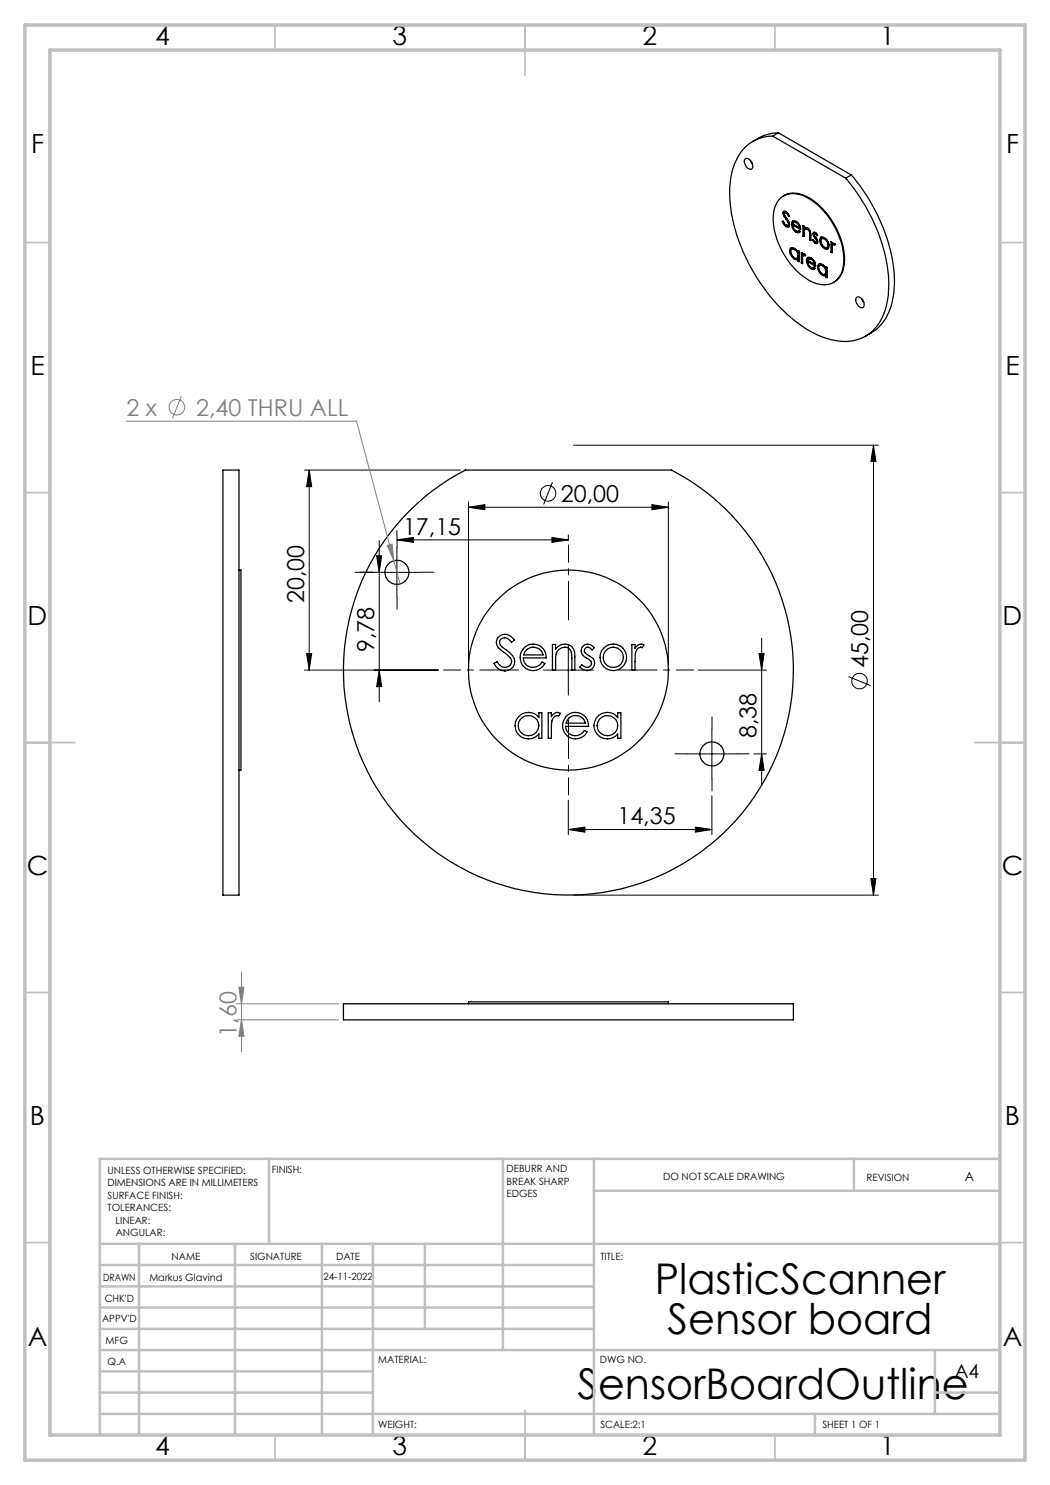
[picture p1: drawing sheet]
<svg xmlns="http://www.w3.org/2000/svg" width="210mm" height="297mm" viewBox="0 0 210 297" stroke-linecap="round" stroke-linejoin="round" font-family="sans-serif">
<g fill="none" stroke="#000" stroke-width=".25">
<path d="M149 31.8a1.06 1.06 0 0 1 1.5 1 .66 .66 0 0 1-.2 1 .66 .66 0 0 1-.9-.3 1.59 1.59 0 0 1-.4-1.7zM150.1 32.1l.4 .7M154.6 27.2a8.1 8.1 0 0 0-7.9 6.1 23 23 0 0 0 .9 14.5 36.2 36.2 0 0 0 13.2 17.7 14.3 14.3 0 0 0 9.8 2.7 8.9 8.9 0 0 0 6.8-7.7 26.8 26.8 0 0 0-2.6-15.9 40.2 40.2 0 0 0-5.7-9M154.6 27.2l14.5 8.4M155.7 26.6a9 9 0 0 0-5.1 1.7M155.7 26.6l-1.1 .6M155.7 26.6l14.6 8.4M156.1 39.6a4.4 4.4 0 0 1 5.2-.2 15.4 15.4 0 0 1 7.5 13.1 4.2 4.2 0 0 1-3.6 4.4 7.4 7.4 0 0 1-5.3-2.2 15.4 15.4 0 0 1-5.2-12 5.3 5.3 0 0 1 1.4-3.1zM156.7 39.2a5.2 5.2 0 0 1 5.6 .7 15.8 15.8 0 0 1 6.6 12.4 4.8 4.8 0 0 1-2.2 4.2M170.3 35a34.5 34.5 0 0 1 8.6 21.9 11.9 11.9 0 0 1-3.6 8.9l-2.2 1.4M170.3 35l-1.2 .6M156.6 42.6l.1-.3a.96 .96 0 0 1 1.2 .9"/>
<path d="M156.6 42.6l.1 .5M156.6 44.2l.2 .5 .5 .5M156.7 44.2l.5 .8 .4 .1 .1-.3M156.7 44.2l-.2 .1 .1 .2 .6 .8M156.7 43.1l.5 .7M156.7 42.5l.2 .6M156.7 42.5l-.1 .1M156.8 42.2l-.1 .3M156.9 43.1l.4 .6M156.9 43.1h-.2M157.2 43.8l.4 .7M157.2 42.6h-.4l.1 .4a3.9 3.9 0 0 1 1 2.2l-.2 .2-.5-.1"/>
<path d="M157.2 42.6l.5 .6h.2M157.3 43.7l.4 .7M157.3 43.7l-.1 .1M157.3 42.5l.5 .7M157.3 42.5h-.4M157.3 45.2l.5 .1M157.3 42.5l-.1 .1M157.3 45.2l-.1 .1M157.6 44.5l.1 .3M157.7 44.4l.1 .3M157.7 44.4l-.1 .1M157.8 44.7l-.2 .4"/>
<path d="M157.8 44.7l-.1 .1M157.9 43.1l-.1 .1M157.9 50.2l.1-.3a.86 .86 0 0 1 .9-.3 .86 .86 0 0 1 .6 .7l.1 .2M157.9 50.2l.3 .8 .7 .8M158.1 50.1l.2 .8 .7 .8M158.1 50.1l-.2 .1M158.3 44.8l.4 1.2 .5 .4M158.3 49.6l-.2 .5M158.4 49.8l.2-.1 .4 .1M158.4 44.7l.4 1.2 .5 .5M158.4 44.7l-.1 .1M158.5 44.2a1.23 1.23 0 0 1 1.5 1.1l.1 .6-1.6-.9"/>
<path d="M158.5 44.2l-.2 .6M158.5 45a1.02 1.02 0 0 0 1.3 1.1l.2 .3a.56 .56 0 0 1-.8 0M158.5 44.2h.1l-.2 .5M158.5 45l.1-.1 1.5 .9M158.8 44.4l.4 .1M158.8 44.4l-.3 .4 1.4 .7M158.9 51.8l.3 .2 .4-.1M158.9 44.4h.4M158.9 49.9a.44 .44 0 0 0-.5-.1 .44 .44 0 0 0-.2 .5 1.24 1.24 0 0 0 1.3 1.3l.1-.5M158.9 49.9l.6 .7 .1 .5M158.9 44.4l-.2 .1M158.9 44.4h-.1"/>
<path d="M159 51.7l.6 .2M159 51.7l-.1 .1M159 49.8l.6 .6M159 49.8l-.1 .1M159.2 44.5l.4 .4 .3 .6M159.3 46.4l.6 .1M159.3 44.4l.6 .6M159.3 44.4l-.1 .1M159.3 46.4h-.1M159.6 50.5l.1 .6M159.6 50.5v-.4l.2 .1v2.1l-.2-.1M159.6 51.9v.3"/>
<path d="M159.6 51.9l.1-.2v.4M159.7 51.1v.3l-.3 .2M159.7 52.1l.1 .1M159.7 50.2l-.1 .3M159.7 51.1h-.1M159.7 52.1l-.1 .1M159.9 46.1l-.2 .1M159.9 45l.2 .5h-.2M160.4 52.5l.1 .1M160.4 50.6v1.9M160.4 52.5l-.1 .1M160.5 50.9l.3-.1 .3 .2-.1 .2-.1-.1"/>
<path d="M160.5 50.9v-.3l-.2-.1v2.1M160.7 50.8l-.2 .1M160.7 47.1l.1 .1M160.7 45.2v1.9M160.7 47.1l-.1 .1M160.8 45.6a.95 .95 0 0 1 1.3 1l.1 1.5-.3-.1M160.8 45.6v-.4l-.2-.1v2.1M160.9 51.1h-.3l-.1 .2v1.4l-.2-.1M160.9 45.5l-.1 .1M161 51h.1M161 51l-.3 .1M161 51l-.1 .1"/>
<path d="M161.3 52.1l.4 1.2 .5 .4M161.4 45.8l-.5 .1-.1 1.4-.2-.1M161.4 45.8l.5 .7M161.4 52.1l.4 1.1 .5 .5M161.4 52.1h-.1M161.5 51.6a1.34 1.34 0 0 1 1.6 1.3v.4l-1.6-1M161.5 51.6l-.2 .5M161.5 52.3a1.13 1.13 0 0 0 1.2 1.2l.1-.1 .2 .3a.56 .56 0 0 1-.8 0M161.5 51.6l.1-.1-.2 .6M161.5 52.3l.1-.1 1.5 .9M161.6 45.8l.3 .2 .2 .4M161.6 45.8l-.2-.2-.4 .2"/>
<path d="M161.6 45.8h-.2M161.7 51.8l.5 .1M161.7 51.8l-.2 .3 1.4 .8M161.9 51.7h.4M161.9 51.7l-.2 .1M161.9 46.5v.5M161.9 47v1M162.1 46.4v.5M162.1 47.9h.1M162.1 46.9v1M162.1 46.4l-.2 .1M162.1 46.9l-.2 .1"/>
<path d="M162.1 47.9l-.2 .1M162.2 51.9l.4 .3 .3 .7M162.3 53.7l.6 .1M162.3 51.7l.6 .6M162.3 51.7l-.1 .2M162.3 53.7h-.1M162.6 46.8l.1 .4M162.6 46.8v-.2a.4 .4 0 0 1 .5-.2 .4 .4 0 0 1 .2 .4l.2 .3M162.7 47.9a.38 .38 0 0 0 .2 .4 .38 .38 0 0 0 .4-.1M162.7 47.9l-.2 .1 .1 .2 .4 .4M162.7 48l.5 .5M162.7 47.2l.3 .4"/>
<path d="M162.7 46.7l.1 .4M162.7 46.7l-.1 .1M162.8 47.1l.4 .5M162.8 46.5l-.1 .2M162.8 47.1l-.1 .1M162.9 53.4l-.2 .1M162.9 52.4l.2 .4-.2 .1M163 47.6l.3 .4M163.1 46.7l-.3 .1 .1 .3a1.21 1.21 0 0 1 .5 1.6l-.4-.1M163.1 46.7l.3 .5 .1-.1M163.2 48.5l.3 .1M163.2 47.6l.2 .3"/>
<path d="M163.2 47.6h-.2M163.2 48.5l-.2 .1M163.2 46.7l.3 .4M163.2 46.7h-.3M163.2 46.7h-.1M163.3 48v.2M163.4 47.9l.1 .3M163.4 47.9l-.1 .1M163.5 48.2l-.2 .2M163.5 48.2h-.2M163.5 53.4a.64 .64 0 0 1 .5-.7 .64 .64 0 0 1 .7 .4l.5 .6M163.5 53.4l.2 .8 .8 .8"/>
<path d="M163.7 53.3l.2 .8 .7 .9M163.7 53.3l-.2 .1M163.9 52.8l-.2 .5M163.9 48.1l.2 .8 .8 .8M164.1 48l.2 .8 .7 .8M164.1 48l-.2 .1M164.2 47.5a1.48 1.48 0 0 1 1.6 1.5v.2a.55 .55 0 0 1-.3 .6 .55 .55 0 0 1-.6-.1M164.2 47.5l-.3 .6M164.3 47.4l-.2 .6M164.3 47.4l-.1 .1M164.5 55l.3 .2 .4-.1M164.5 53.1l.4 .5 .3 .8"/>
<path d="M164.5 53.1a.5 .5 0 0 0-.7 .1 .5 .5 0 0 0 0 .6l.4 .8a.56 .56 0 0 0 1 0v-.2M164.5 47.7l-.1 .1M164.5 47.7h.5M164.6 55l.6 .1M164.6 53.1l.5 .6M164.6 53.1l-.4-.2-.3 .2M164.6 53.1h-.1M164.6 55h-.1M164.9 47.8l-.4-.1a1.11 1.11 0 0 0-.1 1.2 1.11 1.11 0 0 0 1 .6l.2-.5M164.9 47.8l.6 .7 .1 .5M165 49.6l.6 .1M165 47.7l.6 .7 .1 .6"/>
<path d="M165 49.6l-.1 .1M165 47.7l-.1 .1M165.1 54.8l-.1 .1M165.2 53.7l.1 .6M165.2 53.7v-.4l.2 .2v2.1l-.2-.2M165.2 55.1v.3M165.2 55.1l.1-.1v.3M165.3 54.3l-.2 .4M165.3 55.3l.1 .1M165.3 53.4v.3h-.1M165.3 54.3l-.1 .1M165.3 55.3l-.1 .1"/>
<path d="M165.7 49v.2l-.3 .3M165.7 49h-.1M166.3 50.3l.1 .1M166.3 48.4v1.9M166.3 50.3l-.1 .1M166.4 48.8l.5-.1 .1 .2-.1 .1-.1-.1M166.4 48.8v-.3l-.2-.2v2.1M166.6 48.6l-.2 .2M166.8 48.8l-.2 .1M166.8 48.9h-.1l-.3 .3v1.3l-.2-.1M167 48.8v.1M167 48.8l-.2 .1"/>
<path d="M171.3 59.5a1.14 1.14 0 0 1 1.5 1.1 .64 .64 0 0 1-.3 .9 .64 .64 0 0 1-.9-.4 1.51 1.51 0 0 1-.3-1.6zM172.4 59.8l.4 .7M44.6 94h3.2v85h-3.2zM47.8 114h.4v40h-.4M82.1 102a44.3 44.3 0 0 1 11-8h41.2a45 45 0 0 1 17 64.7 45 45 0 0 1-66.1 10.1 45 45 0 0 1-3.1-66.8zM99.6 127.6a1.98 1.98 0 0 1 3.3 .4l-.6 .4a1.33 1.33 0 0 0-2.3-.3 1.29 1.29 0 0 0 .9 1.6 5.5 5.5 0 0 1 1.9 2 2.01 2.01 0 0 1-1.1 2.4 2.01 2.01 0 0 1-2.6-.9l-.3-.5 .6-.4a1.55 1.55 0 0 0 1.3 1.2 1.55 1.55 0 0 0 1.5-.8l.1-.4a2.49 2.49 0 0 0-1.5-1.8 2.3 2.3 0 0 1-1.5-2.5zM104.6 129.8a2.61 2.61 0 0 1 3-.8 2.61 2.61 0 0 1 1.7 2.6h-4.6a1.96 1.96 0 0 0 1.5 1.9 1.96 1.96 0 0 0 2.2-1.1l.6 .3a2.64 2.64 0 0 1-3.8 1 2.64 2.64 0 0 1-.6-3.9zM105.3 129.9a2.03 2.03 0 0 1 3.3 1.1h-3.9l.2-.5zM110.5 128.9h.6v.9a2.1 2.1 0 0 1 2.6-.9 2.1 2.1 0 0 1 1.3 2.5v2.6h-.6a8.4 8.4 0 0 0-.3-4 1.76 1.76 0 0 0-2.1-.3 1.76 1.76 0 0 0-.9 1.8v2.5h-.6zM116.7 129.1a1.5 1.5 0 0 1 2.2 .4l-.5 .5-.4-.4a.69 .69 0 0 0-.9 .1 .69 .69 0 0 0 0 .9l.3 .3a2.27 2.27 0 0 1 1.5 1.7 1.62 1.62 0 0 1-1.2 1.5 1.62 1.62 0 0 1-1.7-.7l.4-.4a1 1 0 0 0 1.2 .4 1 1 0 0 0 .7-1l-.6-.6a1.66 1.66 0 0 1-1-2.7zM126.4 128.9h.6v.7a1.26 1.26 0 0 1 1.8-.6l-.4 .5h-.1a1.36 1.36 0 0 0-1.3 1.5v3h-.6zM104 143.1a2.65 2.65 0 0 1 3.8 .4v-.9h.6v5.1h-.6v-.9a2.66 2.66 0 0 1-4 .3 2.66 2.66 0 0 1 .2-4z"/>
<path d="M109.6 142.6h.7v.7a1.23 1.23 0 0 1 1.8-.6l-.4 .5a1.06 1.06 0 0 0-1.3 1l-.1 3.5h-.7zM113.1 143.4a2.61 2.61 0 0 1 3-.7 2.61 2.61 0 0 1 1.6 2.6h-4.6a1.97 1.97 0 0 0 1.6 1.8 1.97 1.97 0 0 0 2.2-1l.5 .3a2.64 2.64 0 0 1-3.8 .9 2.64 2.64 0 0 1-.5-3.9zM113.8 143.6a2.03 2.03 0 0 1 3.3 1h-3.9zM119.8 143.1a2.65 2.65 0 0 1 3.7 .4v-.9h.7v5.1h-.7v-.9a2.66 2.66 0 0 1-3.9 .2 2.66 2.66 0 0 1 .2-3.9zM68.7 200.8h90v3.2h-90zM93.7 200.8v-.4h40v.4"/>
<circle cx="79.4" cy="114.5" r="2.4"/>
<circle cx="113.7" cy="134" r="20"/>
<circle cx="122.6" cy="131.5" r="2.02"/>
<circle cx="122.6" cy="131.5" r="2.66"/>
<circle cx="105.7" cy="145.2" r="2.04"/>
<circle cx="121.5" cy="145.1" r="2.04"/>
<circle cx="142.4" cy="150.8" r="2.4"/>
</g>
<g fill="none" stroke="#000" stroke-width=".2">
<path d="M60.9 94h31.2M61.8 94l.5 3.3h-1zM61.8 94v40M110.5 96.4l-1.8 4.5M114.7 89h61M174.7 89v90M174.7 89l.5 3.3h-1zM71 114.5h13.4M75.3 111.2h1l-.5 3.3zM75.8 108.1v32.3M79.4 108l3.3-.5v1zM79.4 106.1v.9"/>
<path d="M79.4 109.5v9.9M79.4 108h34.3M93.7 101.5l3.3-.6v1zM93.7 100.4v32.6M93.7 101.5h40M110.4 107.5l3.3 .5-3.3 .5zM113.7 107v1M130.4 100.9l3.3 .6-3.3 .4zM133.7 100.4v32.6M60.9 134h26.8M61.3 130.7h1l-.5 3.3zM75.8 134l.5 3.3h-1z"/>
<path d="M108.7 134h10M113.7 129v10M139.7 134h13.6M151.8 130.7h1l-.5 3.3zM152.3 127.7v29.4M169.7 135.3l4.4 1.8M137.4 150.8h10M142.4 145.8v10M142.4 159.2v7.7M150.8 150.8h2.5M152.3 150.8l.5 3.3h-1zM113.7 165.9l3.3-.5v1z"/>
<path d="M113.7 160v6.9M113.7 165.9h28.7M114.7 179h61M139.1 165.4l3.3 .5-3.3 .5zM174.2 175.7h1l-.5 3.3z"/>
<circle cx="109.6" cy="98.7" r="1.55"/>
<circle cx="171.9" cy="136.2" r="1.55"/>
</g>
<g fill="none" stroke="#808080" stroke-width=".2">
<path d="M36.3 79.2l-1.8 4.5M25.3 84.2h46l8.7 32.6M77.4 109.1l1-.3 .4 3.3zM47.8 197.4h1l-.5 3.4zM48.3 194.4v15.9M47.3 200.8h20.4M47.3 204h20.4M48.3 204l.5 3.3h-1z"/>
<circle cx="35.4" cy="81.4" r="1.55"/>
</g>
<path d="M103.7 134h-15M113.7 124v-15M123.7 134h15M113.7 144v15" fill="none" stroke="#000" stroke-width=".2" stroke-dasharray="15.2 1.3 1.3 1.3" stroke-dashoffset="7.5"/>
<path d="M74.4 114.4h-2.4M79.4 109.4v-2.4M79.4 119.4v2.4M84.4 114.4h2.4M137.4 150.8h-2.4M142.4 145.8v-2.4M142.4 155.8v2.4M147.4 150.8h2.4" fill="none" stroke="#000" stroke-width=".2" stroke-dasharray="15.2 1.3 1.3 1.3"/>
<g fill="none" stroke="#c0c0c0" stroke-width=".35">
<path d="M55 5v5M105 5v10M155 5v5M5 48.5h5M200 48.5h5M5 98.5h5M200 98.5h5M5 148.5h10M195 148.5h10M5 198.5h5M200 198.5h5M5 248.5h5"/>
<path d="M200 248.5h5M55 287v5M105 282v10M155 287v5"/>
</g>
<g fill="none" stroke="#c0c0c0" stroke-width=".5">
<path d="M53.8 231.8v17M100.6 231.8v38.2M118.8 231.8v55.2M118.8 238.2h81.2M170.8 231.8v6.4M200 231.8h-180v55.2M20 248.8h180M20 257.3h98.8M20 253h98.8M27.8 248.8v38.2M47 248.8v38.2M64.4 248.8v38.2"/>
<path d="M74.6 248.8v38.2M85 248.8v17M20 265.8h98.8M20 261.5h98.8M20 278.5h54.6M20 274.3h54.6M20 270h180M187 278.5h13M187 270v12.8M20 282.8h180M163 282.8v4.2"/>
</g>
<path d="M5 5h200v287h-200zM10 10h190v277h-190z" fill="none" stroke="#c0c0c0" stroke-width=".7"/>
<g fill="#000">
<path d="M110.4 107.5l3.3 .5-3.3 .5zM79.4 108l3.3-.5v1z"/>
<path d="M75.8 134l.5 3.3h-1zM75.3 111.2h1l-.5 3.3zM174.2 175.7h1l-.5 3.3zM174.7 89l.5 3.3h-1zM61.3 130.7h1l-.5 3.3zM61.8 94l.5 3.3h-1z"/>
<path d="M151.8 130.7h1l-.5 3.3zM152.3 150.8l.5 3.3h-1z"/>
<path d="M113.7 165.9l3.3-.5v1zM139.1 165.4l3.3 .5-3.3 .5zM93.7 101.5l3.3-.6v1zM130.4 100.9l3.3 .6-3.3 .4z"/>
</g>
<g fill="#808080">
<path d="M77.4 109.1l1-.3 .4 3.3z"/>
<path d="M47.8 197.4h1l-.5 3.4zM48.3 204l.5 3.3h-1z"/>
</g>
<g font-size="8.5">
<text x="130.9" y="258.8">PlasticScanner</text>
<text x="133.5" y="266.9">Sensor board</text>
<text x="115.5" y="279.7">SensorBoardOutline</text>
</g>
<g font-size="5.3">
<text x="31" y="8.9">4</text>
<text x="78.5" y="8.9">3</text>
<text x="128.5" y="8.9">2</text>
<text x="176" y="8.9">1</text>
<text x="6.2" y="30.7">F</text>
<text x="201.2" y="30.7">F</text>
<text x="6.1" y="74.9">E</text>
<text x="201.1" y="74.9">E</text>
<text x="5.5" y="124.9">D</text>
<text x="200.5" y="124.9">D</text>
<text x="5.3" y="174.9">C</text>
<text x="200.3" y="174.9">C</text>
<text x="6" y="224.9">B</text>
<text x="201" y="224.9">B</text>
<text x="5.5" y="269.2">A</text>
<text x="200.5" y="269.2">A</text>
<text x="31" y="290.9">4</text>
<text x="78.5" y="290.9">3</text>
<text x="128.5" y="290.9">2</text>
<text x="176" y="290.9">1</text>
</g>
<g font-size="4.7" fill="#808080">
<text x="25.3" y="83.1">2 x</text>
<text x="39.3" y="83.1">2,40 THRU ALL</text>
<text x="47.3" y="207.3" transform="rotate(-90 47.3 207.3)">1,60</text>
</g>
<g font-size="4.7">
<text x="112.2" y="100.4">20,00</text>
<text x="80.6" y="107">17,15</text>
<text x="60.8" y="120.6" transform="rotate(-90 60.8 120.6)">20,00</text>
<text x="74.8" y="130.4" transform="rotate(-90 74.8 130.4)">9,78</text>
<text x="173.6" y="133.6" transform="rotate(-90 173.6 133.6)">45,00</text>
<text x="151.3" y="147.7" transform="rotate(-90 151.3 147.7)">8,38</text>
<text x="123.5" y="164.9">14,35</text>
</g>
<text font-size="3.9" x="190.9" y="275.5">A4</text>
<text font-size="2.5" x="192.9" y="236.1">A</text>
<g font-size="2">
<text x="21.5" y="234.8">UNLESS OTHERWISE SPECIFIED:</text>
<text x="21.5" y="237.3">DIMENSIONS ARE IN MILLIMETERS</text>
<text x="21.5" y="239.8">SURFACE FINISH:</text>
<text x="54.4" y="234.6">FINISH:</text>
<text x="101.3" y="234.5">DEBURR AND</text>
<text x="101.3" y="237">BREAK SHARP</text>
<text x="101.3" y="239.5">EDGES</text>
<text x="132.6" y="236">DO NOT SCALE DRAWING</text>
<text x="173.3" y="236.2">REVISION</text>
<text x="21.5" y="242.3">TOLERANCES:</text>
<text x="23.1" y="244.8">LINEAR:</text>
<text x="23.1" y="247.3">ANGULAR:</text>
<text x="34.3" y="252">NAME</text>
<text x="50" y="251.9">SIGNATURE</text>
<text x="67.2" y="251.9">DATE</text>
<text x="120.1" y="251.9">TITLE:</text>
<text x="20.6" y="256.1">DRAWN</text>
<text x="29.9" y="256.1">Markus Glavind</text>
<text x="64.7" y="255.9">24-11-2022</text>
<text x="20.9" y="260.3">CHK'D</text>
<text x="20.4" y="264.4">APPV'D</text>
<text x="21.1" y="268.8">MFG</text>
<text x="21.5" y="273">Q.A</text>
<text x="75.6" y="272.5">MATERIAL:</text>
<text x="120" y="272.5">DWG NO.</text>
<text x="75.6" y="285.5">WEIGHT:</text>
<text x="120.1" y="285.6">SCALE:2:1</text>
<text x="164.5" y="285.6">SHEET 1 OF 1</text>
</g>
</svg>
